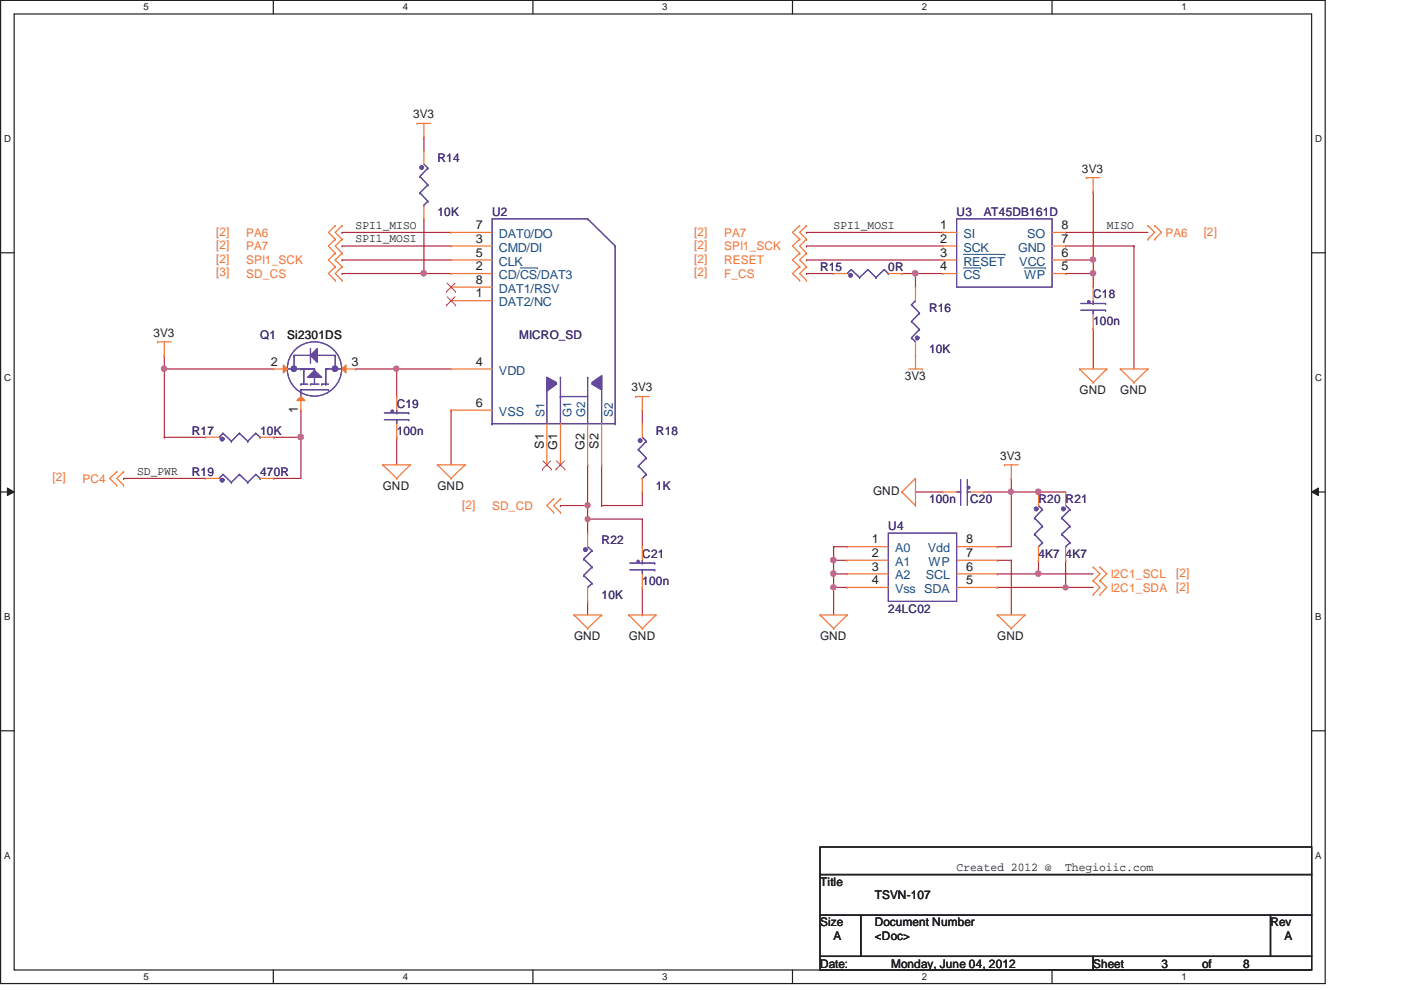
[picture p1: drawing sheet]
<svg xmlns="http://www.w3.org/2000/svg" width="297mm" height="210mm" viewBox="0 0 297 210" stroke-linecap="round" stroke-linejoin="round" font-family="sans-serif">
<path d="M.1 .1h280.9v208.4h-280.9zM3 3h275.1v202.7h-275.1z" fill="none" stroke="#221f20" stroke-width=".25"/>
<g fill="#fff">
<path d="M30.4 .4h1.1v2.3h-1.1z"/>
<path d="M30.4 206h1.1v2.3h-1.1z"/>
</g>
<path d="M58 .1v2.9M58 205.7v2.8" fill="none" stroke="#221f20" stroke-width=".25"/>
<g fill="#fff">
<path d="M85.4 .4h1.1v2.3h-1.1z"/>
<path d="M85.4 206h1.1v2.3h-1.1z"/>
</g>
<path d="M113 .1v2.9M113 205.7v2.8" fill="none" stroke="#221f20" stroke-width=".25"/>
<g fill="#fff">
<path d="M140.4 .4h1.1v2.3h-1.1z"/>
<path d="M140.4 206h1.1v2.3h-1.1z"/>
</g>
<path d="M168 .1v2.9M168 205.7v2.8" fill="none" stroke="#221f20" stroke-width=".25"/>
<g fill="#fff">
<path d="M195.5 .4h1.1v2.3h-1.1z"/>
<path d="M195.5 206h1.1v2.3h-1.1z"/>
</g>
<path d="M223.1 .1v2.9M223.1 205.7v2.8" fill="none" stroke="#221f20" stroke-width=".25"/>
<g fill="#fff">
<path d="M250.5 .4h1.1v2.3h-1.1z"/>
<path d="M250.5 206h1.1v2.3h-1.1z"/>
<path d="M.9 28.3h1.4v2.3h-1.4z"/>
<path d="M278.9 28.3h1.4v2.3h-1.4z"/>
<path d="M.9 78.9h1.4v2.3h-1.4z"/>
<path d="M278.9 78.9h1.4v2.3h-1.4z"/>
</g>
<path d="M.1 53.6h2.9M278.1 53.6h2.9" fill="none" stroke="#221f20" stroke-width=".25"/>
<g fill="#fff">
<path d="M.9 129.6h1.3v2.3h-1.3z"/>
<path d="M278.9 129.6h1.3v2.3h-1.3z"/>
</g>
<path d="M.1 104.3h2.9M278.1 104.3h2.9" fill="none" stroke="#221f20" stroke-width=".25"/>
<path d="M1.6 103.5l1.4 .8-1.4 .8z" fill="#221f20"/>
<path d="M1.6 103.5l1.4 .8-1.4 .8z" fill="none" stroke="#221f20" stroke-width=".21"/>
<path d="M278.1 104.3l1.4-.8v1.6z" fill="#221f20"/>
<path d="M278.1 104.3l1.4-.8v1.6z" fill="none" stroke="#221f20" stroke-width=".21"/>
<g fill="#fff">
<path d="M.9 180.3h1.3v2.2h-1.3z"/>
<path d="M278.9 180.3h1.2v2.2h-1.2z"/>
</g>
<path d="M.1 154.9h2.9M278.1 154.9h2.9" fill="none" stroke="#221f20" stroke-width=".25"/>
<path d="M84.1 78.2h.1M84.1 78.2h11.5" fill="none" stroke="#b02a42" stroke-width=".25"/>
<circle cx="84" cy="78.2" r=".54" fill="#cd6eab"/>
<circle cx="84" cy="78.2" r=".54" fill="none" stroke="#cd6eab" stroke-width=".25"/>
<path d="M34.8 78.2h.1M34.8 78.2v14.5M75.4 78.2h.1M75.4 78.2h8.7M84.1 78.2h.1M84.1 78.2v5.9M34.8 92.7h.1M34.8 92.7h8.8M84.1 92.7h.1M84.1 92.7v5.9M95.6 87h.1M95.6 87v11.6" fill="none" stroke="#b02a42" stroke-width=".25"/>
<circle cx="34.8" cy="78.2" r=".57" fill="#cd6eab"/>
<circle cx="34.8" cy="78.2" r=".57" fill="none" stroke="#cd6eab" stroke-width=".25"/>
<path d="M34.8 78.2h.1M34.8 78.2h23.2M58 92.7h.1M58 92.7h5.8M63.8 87h.1M63.8 92.7h.1M63.8 87v14.4h-5.8M58 101.4h.1" fill="none" stroke="#b02a42" stroke-width=".25"/>
<circle cx="63.7" cy="92.7" r=".57" fill="#cd6eab"/>
<circle cx="63.7" cy="92.7" r=".57" fill="none" stroke="#cd6eab" stroke-width=".25"/>
<path d="M72.5 55.1h.1M72.5 52.2h.1M72.5 49.3h.1M72.5 55.1h23.1M72.5 52.2h23.1M72.5 49.3h23.1M89.9 58h.1M89.9 58h5.7M26.2 101.4h.1M26.2 101.4h17.4" fill="none" stroke="#b02a42" stroke-width=".25"/>
<circle cx="89.8" cy="57.9" r=".57" fill="#cd6eab"/>
<circle cx="89.8" cy="57.9" r=".57" fill="none" stroke="#cd6eab" stroke-width=".25"/>
<g fill="none" stroke="#b02a42" stroke-width=".25">
<path d="M89.9 29h.1M89.9 29v2.9M72.5 58h.1M89.9 46.4h.1M89.9 46.4v11.6h-17.4M194.1 58h.1M194.1 58h5.8M194.1 58v2.9M34.8 75.4h.1M34.8 75.4v2.8M124.6 98.6h.1M124.6 98.6v8.6h-5.8"/>
<path d="M136.2 87h.1M136.2 87v2.8M118.8 107.2h.1M124.6 110.1h.1M124.6 110.1v2.9M136.2 104.3h.1M136.2 104.3v2.9M124.6 127.5h.1M124.6 127.5v2.9"/>
</g>
<circle cx="194" cy="57.9" r=".57" fill="#cd6eab"/>
<circle cx="194" cy="57.9" r=".57" fill="none" stroke="#cd6eab" stroke-width=".25"/>
<g fill="none" stroke="#b02a42" stroke-width=".25">
<path d="M171 58h.1M171 55.1h.1M171 49.3h.1M171 52.2h.1M171 58h5.7M171 55.1h28.9M171 49.3h28.9M171 52.2h28.9M225.9 49.3h.1M225.9 58h.1M225.9 55.1h.1M225.9 58h5.9"/>
<path d="M225.9 55.1h5.9M225.9 49.3h17.5M231.8 58h.1M231.8 58v2.9M127.5 98.6h.1M127.5 98.6v8.6M127.5 107.2h.1M127.5 107.2h8.7"/>
</g>
<circle cx="231.7" cy="55" r=".55" fill="#cd6eab"/>
<circle cx="231.7" cy="55" r=".55" fill="none" stroke="#cd6eab" stroke-width=".25"/>
<path d="M231.8 55.1h.1M231.8 55.1v2.9" fill="none" stroke="#b02a42" stroke-width=".25"/>
<circle cx="231.7" cy="57.9" r=".57" fill="#cd6eab"/>
<circle cx="231.7" cy="57.9" r=".57" fill="none" stroke="#cd6eab" stroke-width=".25"/>
<path d="M225.9 52.2h.1M225.9 52.2h14.5M231.8 40.6h.1M231.8 40.6v14.5M240.4 52.2h.1M240.4 52.2v26M231.8 69.6h.1M231.8 69.6v8.6M176.7 124.5h.1M176.7 124.5v5.9" fill="none" stroke="#b02a42" stroke-width=".25"/>
<circle cx="176.7" cy="124.5" r=".55" fill="#cd6eab"/>
<circle cx="176.7" cy="124.5" r=".55" fill="none" stroke="#cd6eab" stroke-width=".25"/>
<path d="M176.7 115.9h.1M176.7 118.8h.1M176.7 115.9h2.9M176.7 118.8h2.9M176.7 115.9v5.8M176.7 121.7h.1M176.7 121.7h2.9" fill="none" stroke="#b02a42" stroke-width=".25"/>
<circle cx="176.7" cy="118.7" r=".57" fill="#cd6eab"/>
<circle cx="176.7" cy="118.7" r=".57" fill="none" stroke="#cd6eab" stroke-width=".25"/>
<path d="M176.7 124.5h.1M176.7 121.7h.1M176.7 124.5h2.9M176.7 121.7v2.8" fill="none" stroke="#b02a42" stroke-width=".25"/>
<circle cx="176.7" cy="121.6" r=".57" fill="#cd6eab"/>
<circle cx="176.7" cy="121.6" r=".57" fill="none" stroke="#cd6eab" stroke-width=".25"/>
<path d="M211.5 118.8h.1M211.5 118.8h2.9M214.4 118.8h.1M214.4 104.3h.1M214.4 104.3v11.6M214.4 118.8v11.6" fill="none" stroke="#b02a42" stroke-width=".25"/>
<circle cx="214.3" cy="104.3" r=".54" fill="#cd6eab"/>
<circle cx="214.3" cy="104.3" r=".54" fill="none" stroke="#cd6eab" stroke-width=".25"/>
<path d="M211.5 115.9h.1M211.5 115.9h2.9M220.2 104.3h.1M220.2 104.3h5.7M220.2 121.7h.1M220.2 121.7h11.6M225.9 124.5h.1M225.9 124.5h5.9" fill="none" stroke="#b02a42" stroke-width=".25"/>
<circle cx="220.1" cy="104.3" r=".57" fill="#cd6eab"/>
<circle cx="220.1" cy="104.3" r=".57" fill="none" stroke="#cd6eab" stroke-width=".25"/>
<path d="M214.4 104.3h.1M214.4 101.4h.1M214.4 104.3h5.8M214.4 101.4v2.9M220.2 118.8h.1M220.2 118.8v2.9" fill="none" stroke="#b02a42" stroke-width=".25"/>
<circle cx="220.1" cy="121.6" r=".57" fill="#cd6eab"/>
<circle cx="220.1" cy="121.6" r=".57" fill="none" stroke="#cd6eab" stroke-width=".25"/>
<path d="M225.9 118.8h.1M225.9 118.8v5.7" fill="none" stroke="#b02a42" stroke-width=".25"/>
<circle cx="225.9" cy="124.5" r=".52" fill="#cd6eab"/>
<circle cx="225.9" cy="124.5" r=".52" fill="none" stroke="#cd6eab" stroke-width=".25"/>
<g fill="none" stroke="#b02a42" stroke-width=".25">
<path d="M191.2 58h.1M191.2 58h2.9M124.6 110.1h.1M124.6 110.1h11.6M136.2 110.1h.1M136.2 110.1v5.8M194.1 104.3h.1M194.1 104.3h5.8M208.6 104.3h.1M208.6 104.3h5.8M211.5 121.7h.1M211.5 124.5h.1"/>
<path d="M211.5 121.7h8.7M211.5 124.5h14.4"/>
</g>
<circle cx="124.6" cy="110.1" r=".52" fill="#cd6eab"/>
<circle cx="124.6" cy="110.1" r=".52" fill="none" stroke="#cd6eab" stroke-width=".25"/>
<path d="M124.6 107.2h.1M124.6 107.2v2.9" fill="none" stroke="#b02a42" stroke-width=".25"/>
<circle cx="124.6" cy="107.1" r=".54" fill="#cd6eab"/>
<circle cx="124.6" cy="107.1" r=".54" fill="none" stroke="#cd6eab" stroke-width=".25"/>
<path d="M136.2 130.4h.1M136.2 124.5v5.9" fill="none" stroke="#b02a42" stroke-width=".25"/>
<g fill="none" stroke="#f27633" stroke-width=".25">
<path d="M88.4 26.2h.1M88.4 26.2h2.9M89.9 29h.1M89.9 26.2v2.8M230.3 37.7h.1M230.3 37.7h2.9M231.8 37.7v2.9M71.1 56.6h.1M71.1 53.7h.1M71.1 50.7h.1M71.1 47.8h.1M71.1 59.4h.1"/>
<path d="M71.1 53.7l-1.5 1.4 1.5 1.5M71.1 47.8l-1.5 1.5 1.5 1.4M71.1 50.7l-1.5 1.5 1.5 1.5M71.1 56.6l-1.5 1.4 1.5 1.4M72.5 56.6h.1M72.5 53.7h.1M72.5 50.7h.1M72.5 47.8h.1M72.5 59.4h.1M72.5 53.7l-1.4 1.4 1.4 1.5M72.5 47.8l-1.4 1.5 1.4 1.4M72.5 50.7l-1.4 1.5 1.4 1.5"/>
<path d="M72.5 56.6l-1.4 1.4 1.4 1.4M169.5 59.4h.1M169.5 56.6h.1M169.5 50.7h.1M169.5 47.8h.1M169.5 53.7h.1M169.5 56.6l-1.5 1.4 1.5 1.4M169.5 47.8l-1.5 1.5 1.5 1.4M169.5 50.7l-1.5 1.5 1.5 1.5M169.5 53.7l-1.5 1.4 1.5 1.5M171 59.4h.1M171 56.6h.1"/>
<path d="M171 50.7h.1M171 47.8h.1M171 53.7h.1M171 56.6l-1.5 1.4 1.5 1.4M171 47.8l-1.5 1.5 1.5 1.4M171 50.7l-1.5 1.5 1.5 1.5M171 53.7l-1.5 1.4 1.5 1.5M231.8 40.6h.1M243.4 50.7h.1M243.4 47.8h.1M243.4 47.8l1.4 1.5-1.4 1.4M244.8 50.7h.1"/>
<path d="M244.8 47.8h.1M244.8 47.8l1.5 1.5-1.5 1.4M33.4 72.5h.1M33.4 72.5h2.9M34.8 75.4h.1M34.8 72.5v2.9M192.7 78.2h2.8M194.1 75.4h.1M194.1 75.4v2.8M195.5 78.2h.1M228.9 78.2h.1M228.9 78.2h5.8"/>
<path d="M228.9 78.2l2.9 2.9M234.7 78.2h.1M234.7 78.2l-2.9 2.9M237.5 78.2h.1M237.5 78.2h5.9M237.5 78.2l2.9 2.9M243.4 78.2h.1M243.4 78.2l-3 2.9M24.8 100h.1M24.8 100l-1.6 1.4 1.6 1.5M26.2 100h.1M26.2 100l-1.4 1.4 1.4 1.5"/>
<path d="M81.2 98.6h.1M81.2 98.6h5.8M81.2 98.6l2.9 2.8M87 98.6h.1M87 98.6l-2.9 2.8M92.8 98.6h.1M92.8 98.6h5.8M92.8 98.6l2.8 2.8M98.6 98.6h.1M98.6 98.6l-3 2.8M134.7 84.1h.1M134.7 84.1h2.9"/>
<path d="M136.2 87h.1M136.2 84.1v2.9M213 98.6h.1M213 98.6h2.9M214.4 98.6v2.8M231.8 81.1h.1M240.4 81.1h.1M24.8 102.9h.1M26.2 102.9h.1M84.1 101.4h.1M95.6 101.4h.1M117.4 108.6h.1"/>
<path d="M117.4 105.8h.1M117.4 105.8l-1.4 1.4 1.4 1.4M118.8 108.6h.1M118.8 105.8h.1M118.8 105.8l-1.4 1.4 1.4 1.4M179.6 115.9h.1M179.6 118.8h.1M179.6 115.9h8.7M179.6 118.8h8.7M191.2 104.3h.1M191.2 104.3l2.9 2.9M194.1 101.4h.1"/>
<path d="M194.1 107.2h.1M194.1 101.4v5.8M194.1 101.4l-2.9 2.9M202.8 115.9h8.7M202.8 118.8h8.7M211.5 118.8h.1M211.5 115.9h.1M214.4 101.4h.1M121.7 130.4h.1M121.7 130.4h5.8M121.7 130.4l2.9 2.9M124.6 133.3h.1"/>
<path d="M127.5 130.4h.1M127.5 130.4l-2.9 2.9M133.3 130.4h.1M133.3 130.4h5.8M133.3 130.4l2.9 2.9M136.2 133.3h.1M139.1 130.4h.1M139.1 130.4l-2.9 2.9M173.9 130.4h.1M173.9 130.4h5.7M173.9 130.4l2.8 2.9M176.7 133.3h.1"/>
<path d="M179.6 130.4h.1M179.6 121.7h.1M179.6 124.5h.1M179.6 130.4l-2.9 2.9M179.6 121.7h8.7M179.6 124.5h8.7M202.8 121.7h8.7M202.8 124.5h8.7M211.5 130.4h.1M211.5 124.5h.1M211.5 121.7h.1M211.5 130.4h5.8"/>
<path d="M211.5 130.4l2.9 2.9M214.4 133.3h.1M217.3 130.4h.1M217.3 130.4l-2.9 2.9M231.8 123.1h.1M231.8 120.2h.1M231.8 126.1h.1M231.8 120.2l1.4 1.5-1.4 1.4M231.8 123.1l1.4 1.4-1.4 1.6M233.2 123.1h.1M233.2 120.2h.1M233.2 126.1h.1"/>
<path d="M233.2 120.2l1.5 1.5-1.5 1.4M233.2 123.1l1.5 1.4-1.5 1.6"/>
</g>
<path d="M173.9 179.6h104.2v5.8h-104.2zM173.9 185.4h104.2v8.7h-104.2zM173.9 194.1h8.6v8.7h-8.6zM182.5 194.1h86.9v8.7h-86.9zM269.4 194.1h8.7v8.7h-8.7zM173.9 202.8h57.9v2.9h-57.9zM231.8 202.8h46.3v2.9h-46.3z" fill="none" stroke="#221f20" stroke-width=".25"/>
<g fill="none" stroke="#63489d" stroke-width=".25">
<path d="M124.6 46.4h.1M124.6 46.4h-20.2v43.4M124.6 46.4l5.8 5.8M130.4 52.2h.1M130.4 52.2v37.6M127.5 79.7h.1M127.5 79.7v10.1M104.4 89.8h.1M104.4 89.8h26M116 80h.1M116 80v9.8M118.8 84.1h.1"/>
<path d="M118.8 80h.1M118.8 80v9.8M118.8 84.1h5.8M124.6 89.8h.1M124.6 80h.1M124.6 80v9.8M130.4 89.8h.1M188.3 113h14.5v14.5h-14.5z"/>
</g>
<path d="M116 80l2 1.1v.4l-2 1.4z" fill-rule="evenodd" fill="#63489d"/>
<path d="M116 80l2 1.1v.4l-2 1.4z" fill="none" stroke="#63489d" stroke-width=".25"/>
<path d="M125.5 81.1l2-1.4v2.9l-2-1.1z" fill-rule="evenodd" fill="#63489d"/>
<g fill="none" stroke="#63489d" stroke-width=".25">
<path d="M124.6 46.4h.1M124.6 46.4h-20.2v43.4M124.6 46.4l5.8 5.8M130.4 52.2h.1M130.4 52.2v37.6M127.5 79.7h.1M127.5 79.7v10.1M104.4 89.8h.1M104.4 89.8h26M116 80h.1M116 80v9.8M118.8 84.1h.1"/>
<path d="M118.8 80h.1M118.8 80v9.8M118.8 84.1h5.8M124.6 89.8h.1M124.6 80h.1M124.6 80v9.8M125.5 81.1l2-1.4v2.9l-2-1.1zM130.4 89.8h.1"/>
</g>
<path d="M116 80l2 1.1v.4l-2 1.4z" fill-rule="evenodd" fill="#63489d"/>
<path d="M116 80l2 1.1v.4l-2 1.4z" fill="none" stroke="#63489d" stroke-width=".25"/>
<path d="M125.5 81.1l2-1.4v2.9l-2-1.1z" fill-rule="evenodd" fill="#63489d"/>
<g fill="none" stroke="#63489d" stroke-width=".25">
<path d="M180.5 57.2h.1M180.5 57.2l-.9 .8M180.5 57.2l1.7 1.6M182.2 58.8h.1M184 57.2h.1M184 57.2l-1.8 1.6M184 57.2l1.7 1.6M185.7 58.8h.1M187.5 57.2h.1M187.5 57.2l-1.8 1.6M187.5 57.2l.8 .8M188.3 58h.1"/>
<path d="M125.5 81.1l2-1.4v2.9l-2-1.1z"/>
</g>
<g fill="none" stroke="#f27633" stroke-width=".25">
<path d="M95.6 58h.1M95.6 52.2h.1M95.6 55.1h.1M95.6 49.3h.1M95.6 58h8.8M95.6 52.2h8.8M95.6 55.1h8.8M95.6 49.3h8.8M95.6 63.8h.1M95.6 78.2h.1M95.6 60.9h.1M95.6 63.8h8.8"/>
<path d="M95.6 78.2h8.8M95.6 60.9h8.8M95.6 87h.1M95.6 87h8.8M116 98.6h.1M116 89.8v8.8M118.8 98.6h.1M118.8 89.8v8.8M124.6 98.6h.1M124.6 89.8v8.8M127.5 98.6h.1M127.5 89.8v8.8"/>
</g>
<g fill="none" stroke="#ab6033" stroke-width=".21">
<path d="M94.7 64.7h.1M94.7 61.8h.1M94.8 62.9l1.8 1.8M94.8 60l1.8 1.8M96.5 62.9l-1.8 1.8M96.5 60l-1.8 1.8M96.6 64.7h.1M96.6 61.8h.1M115 99.5h.1M115.1 97.7l1.8 1.8M116.8 97.7l-1.8 1.8M116.9 99.5h.1"/>
<path d="M117.9 99.5h.1M118 97.7l1.8 1.8M119.7 97.7l-1.8 1.8M119.8 99.5h.1"/>
</g>
<path d="M110.3 56.8h3.6M113.9 56.8h.1" fill="none" stroke="#19508a" stroke-width=".21"/>
<circle cx="180.3" cy="58.4" r=".38" fill="#63489d"/>
<g fill="none" stroke="#63489d" stroke-width=".25">
<path d="M180.5 57.2h.1M180.5 57.2l-.9 .8M180.5 57.2l1.7 1.6M182.2 58.8h.1M184 57.2h.1M184 57.2l-1.8 1.6M184 57.2l1.7 1.6M185.7 58.8h.1M187.5 57.2h.1M187.5 57.2l-1.8 1.6M187.5 57.2l.8 .8M188.3 58h.1"/>
<circle cx="180.3" cy="58.4" r=".38"/>
</g>
<circle cx="180.3" cy="58.4" r=".38" fill="#63489d"/>
<g fill="none" stroke="#63489d" stroke-width=".25">
<path d="M219.3 109.8h.1M219.3 113.3h.1M219.3 109.8l1.7 1.8M219.3 113.3l1.7 1.8M220.2 115.9h.1M220.2 107.2l.8 .8M221 108h.1M221 111.6h.1M221 115.1h.1M221 108l-1.7 1.8M221 111.6l-1.7 1.7M221 115.1l-.8 .8"/>
<circle cx="180.3" cy="58.4" r=".38"/>
</g>
<path d="M176.7 58h.1M176.7 58h2.9M188.3 58h2.9M191.2 58h.1" fill="none" stroke="#f27633" stroke-width=".25"/>
<circle cx="219.7" cy="107.9" r=".38" fill="#63489d"/>
<g fill="none" stroke="#63489d" stroke-width=".25">
<path d="M219.3 109.8h.1M219.3 113.3h.1M219.3 109.8l1.7 1.8M219.3 113.3l1.7 1.8M220.2 115.9h.1M220.2 107.2l.8 .8M221 108h.1M221 111.6h.1M221 115.1h.1M221 108l-1.7 1.8M221 111.6l-1.7 1.7M221 115.1l-.8 .8"/>
<circle cx="219.7" cy="107.9" r=".38"/>
</g>
<circle cx="219.7" cy="107.9" r=".38" fill="#63489d"/>
<g fill="none" stroke="#63489d" stroke-width=".25">
<path d="M202.8 104.3h.9M203.7 106.9h.1M203.7 104.3h.1M203.7 101.7v5.2M205.1 104.3h.1M205.1 106.9h.1M205.1 104.3h.6M205.1 101.7v5.2"/>
<circle cx="219.7" cy="107.9" r=".38"/>
</g>
<path d="M220.2 104.3h.1M220.2 118.8h.1M220.2 104.3v2.9M220.2 115.9v2.9" fill="none" stroke="#f27633" stroke-width=".25"/>
<path d="M205.1 103.2l.3-.1 .2 .3-.2 .2-.2-.1z" fill-rule="evenodd" fill="#63489d"/>
<path d="M202.8 104.3h.9M203.7 106.9h.1M203.7 104.3h.1M203.7 101.7v5.2M205.1 104.3h.1M205.1 106.9h.1M205.1 104.3h.6M205.1 101.7v5.2M205.1 103.2l.3-.1 .2 .3-.2 .2-.2-.1z" fill="none" stroke="#63489d" stroke-width=".25"/>
<path d="M205.1 103.2l.3-.1 .2 .3-.2 .2-.2-.1z" fill-rule="evenodd" fill="#63489d"/>
<g fill="none" stroke="#63489d" stroke-width=".25">
<path d="M123.7 118.5h.1M123.7 118.5l1.8 1.7M124.6 115.9l.9 .9M125.5 116.8h.1M125.5 116.8l-1.8 1.7M205.1 103.2l.3-.1 .2 .3-.2 .2-.2-.1zM123.7 122h.1M123.7 122l1.8 1.7M124.6 124.5h.1M125.5 120.2h.1M125.5 123.7h.1M125.5 120.2l-1.8 1.8"/>
<path d="M125.5 123.7l-.9 .8"/>
</g>
<path d="M199.9 104.3h.1M199.9 104.3h2.9M205.7 104.3h2.9M208.6 104.3h.1" fill="none" stroke="#f27633" stroke-width=".25"/>
<circle cx="124.1" cy="116.5" r=".38" fill="#63489d"/>
<g fill="none" stroke="#63489d" stroke-width=".25">
<path d="M123.7 118.5h.1M123.7 118.5l1.8 1.7M124.6 115.9l.9 .9M125.5 116.8h.1M125.5 116.8l-1.8 1.7M123.7 122h.1M123.7 122l1.8 1.7M124.6 124.5h.1M125.5 120.2h.1M125.5 123.7h.1M125.5 120.2l-1.8 1.8M125.5 123.7l-.9 .8"/>
<circle cx="124.1" cy="116.5" r=".38"/>
</g>
<circle cx="124.1" cy="116.5" r=".38" fill="#63489d"/>
<g fill="none" stroke="#63489d" stroke-width=".25">
<path d="M60.9 78.2h.1M60.9 78.2h5.8M63.8 78.2h.1M64.4 78.6h.1M64.4 78.2h.1M64.4 78.2v3.3M66.7 78.2h.1M66.7 78.2v3.3M69 78.2h.1M69 78.2h3.5M69 78.2v3.3M63.8 81.5h.1"/>
<path d="M63.8 82.6h.1M63.8 81.5h1.4M63.8 82.6v1.5M63.8 82.6h5.8M65.8 81.5h.1M65.8 81.5h1.8M68.2 81.5h.1M68.2 81.5h1.4M69 81.1h.1M69 81.5h.1M69.6 82.6h.1"/>
<circle cx="124.1" cy="116.5" r=".38"/>
</g>
<path d="M124.6 113h.1M124.6 113v2.9M124.6 127.5h.1M124.6 124.5v3" fill="none" stroke="#f27633" stroke-width=".25"/>
<path d="M67.3 73.9v2.9l-1.5-1.4z" fill="#63489d"/>
<path d="M62.4 75.4h.1M62.4 75.4h3.4M62.4 75.4v2.8M65.8 76.8h.1M65.8 73.9v2.9M67.3 73.9v2.9l-1.5-1.4zM67.3 75.4h.1M67.3 75.4h3.8M71.1 75.4h.1M71.1 75.4v2.8" fill="none" stroke="#63489d" stroke-width=".25"/>
<circle cx="62.3" cy="78.2" r=".57" fill="#63489d"/>
<circle cx="62.3" cy="78.2" r=".57" fill="none" stroke="#63489d" stroke-width=".25"/>
<circle cx="71" cy="78.2" r=".57" fill="#63489d"/>
<g fill="none" stroke="#63489d" stroke-width=".25">
<circle cx="66.7" cy="78.2" r="5.8"/>
<circle cx="71" cy="78.2" r=".57"/>
</g>
<path d="M65.2 80l1.5-1.4 1.5 1.4z" fill="#63489d"/>
<g fill="none" stroke="#63489d" stroke-width=".25">
<path d="M60.9 78.2h.1M60.9 78.2h5.8M63.8 78.2h.1M64.4 78.6h.1M64.4 78.2h.1M64.4 78.2v3.3M66.7 78.2h.1M66.7 78.2v3.3M69 78.2h.1M69 78.2h3.5M69 78.2v3.3M63.8 81.5h.1"/>
<path d="M63.8 82.6h.1M63.8 81.5h1.4M63.8 82.6v1.5M63.8 82.6h5.8M65.2 80l1.5-1.4 1.5 1.4zM65.8 81.5h.1M65.8 81.5h1.8M68.2 81.5h.1M68.2 81.5h1.4M69 81.1h.1M69 81.5h.1M69.6 82.6h.1"/>
</g>
<path d="M67.3 73.9v2.9l-1.5-1.4z" fill="#63489d"/>
<path d="M62.4 75.4h.1M62.4 75.4h3.4M62.4 75.4v2.8M65.8 76.8h.1M65.8 73.9v2.9M67.3 73.9v2.9l-1.5-1.4zM67.3 75.4h.1M67.3 75.4h3.8M71.1 75.4h.1M71.1 75.4v2.8" fill="none" stroke="#63489d" stroke-width=".25"/>
<circle cx="62.3" cy="78.2" r=".57" fill="#63489d"/>
<circle cx="62.3" cy="78.2" r=".57" fill="none" stroke="#63489d" stroke-width=".25"/>
<circle cx="71" cy="78.2" r=".57" fill="#63489d"/>
<g fill="none" stroke="#63489d" stroke-width=".25">
<circle cx="66.7" cy="78.2" r="5.8"/>
<circle cx="71" cy="78.2" r=".57"/>
</g>
<path d="M65.2 80l1.5-1.4 1.5 1.4z" fill="#63489d"/>
<path d="M65.2 80l1.5-1.4 1.5 1.4z" fill="none" stroke="#63489d" stroke-width=".25"/>
<path d="M62.9 84.9l.9-.8 .8 .8z" fill="#f27633"/>
<path d="M62.9 84.9l.9-.8 .8 .8zM63.8 87h.1M63.8 84.1v2.9" fill="none" stroke="#f27633" stroke-width=".25"/>
<path d="M72.5 78.2l.9-.8v1.7z" fill="#f27633"/>
<path d="M72.5 78.2l.9-.8v1.7zM72.5 78.2h2.9M75.4 78.2h.1" fill="none" stroke="#f27633" stroke-width=".25"/>
<path d="M60.1 77.4l.8 .8-.8 .9z" fill="#f27633"/>
<g fill="none" stroke="#f27633" stroke-width=".25">
<path d="M199.9 49.3h.1M199.9 52.2h.1M199.9 55.1h.1M199.9 58h.1M199.9 49.3h2.9M199.9 52.2h2.9M199.9 55.1h2.9M199.9 58h2.9M223.1 49.3h2.8M223.1 52.2h2.8M223.1 55.1h2.8M223.1 58h2.8"/>
<path d="M225.9 58h.1M225.9 55.1h.1M225.9 52.2h.1M225.9 49.3h.1M58 78.2h.1M58 78.2h2.9M60.1 77.4l.8 .8-.8 .9z"/>
</g>
<path d="M202.8 46.4h20.3v14.5h-20.3zM81.5 89h5.2M81.5 87.5h5.2M84.1 87.5h.1M84.1 89h.1M84.1 87v.5M84.1 89v.8M86.7 89h.1M86.7 87.5h.1" fill="none" stroke="#63489d" stroke-width=".25"/>
<path d="M204.3 53.9h8.8M204.3 56.8h3.6M207.9 56.8h.1M213.1 53.9h.1M217.1 56.8h4.5M221.6 56.8h.1" fill="none" stroke="#19508a" stroke-width=".21"/>
<path d="M83 87.1l.2-.1 .2 .2-.2 .3-.2-.1z" fill-rule="evenodd" fill="#63489d"/>
<path d="M81.5 89h5.2M81.5 87.5h5.2M83 87.1l.2-.1 .2 .2-.2 .3-.2-.1zM84.1 87.5h.1M84.1 89h.1M84.1 87v.5M84.1 89v.8M86.7 89h.1M86.7 87.5h.1" fill="none" stroke="#63489d" stroke-width=".25"/>
<path d="M83 87.1l.2-.1 .2 .2-.2 .3-.2-.1z" fill-rule="evenodd" fill="#63489d"/>
<path d="M229.2 65.8h5.2M229.2 64.3h5.2M231.8 64.3h.1M231.8 65.8h.1M231.8 63.8v.5M231.8 65.8v.8M234.4 65.8h.1M234.4 64.3h.1M83 87.1l.2-.1 .2 .2-.2 .3-.2-.1z" fill="none" stroke="#63489d" stroke-width=".25"/>
<path d="M84.1 84.1h.1M84.1 92.7h.1M84.1 84.1v2.9M84.1 89.8v2.9" fill="none" stroke="#f27633" stroke-width=".25"/>
<path d="M230.6 63.9l.2-.1 .3 .2-.3 .3-.1-.1z" fill-rule="evenodd" fill="#63489d"/>
<path d="M229.2 65.8h5.2M229.2 64.3h5.2M230.6 63.9l.2-.1 .3 .2-.3 .3-.1-.1zM231.8 64.3h.1M231.8 65.8h.1M231.8 63.8v.5M231.8 65.8v.8M234.4 65.8h.1M234.4 64.3h.1" fill="none" stroke="#63489d" stroke-width=".25"/>
<path d="M230.6 63.9l.2-.1 .3 .2-.3 .3-.1-.1z" fill-rule="evenodd" fill="#63489d"/>
<g fill="none" stroke="#63489d" stroke-width=".25">
<path d="M230.6 63.9l.2-.1 .3 .2-.3 .3-.1-.1zM47.3 91.9h.1M47.3 91.9l-.9 .8M47.3 91.9l1.8 1.7M49.1 93.6h.1M50.8 91.9h.1M50.8 91.9l-1.7 1.7M50.8 91.9l1.7 1.7M52.5 93.6h.1M54.2 91.9h.1M54.2 91.9l-1.7 1.7M54.2 91.9l1 .8"/>
<path d="M55.2 92.7h.1"/>
</g>
<path d="M231.8 60.9h.1M231.8 69.6h.1M231.8 60.9v2.9M231.8 66.6v3" fill="none" stroke="#f27633" stroke-width=".25"/>
<circle cx="47.1" cy="93.1" r=".4" fill="#63489d"/>
<g fill="none" stroke="#63489d" stroke-width=".25">
<path d="M47.3 91.9h.1M47.3 91.9l-.9 .8M47.3 91.9l1.8 1.7M49.1 93.6h.1M50.8 91.9h.1M50.8 91.9l-1.7 1.7M50.8 91.9l1.7 1.7M52.5 93.6h.1M54.2 91.9h.1M54.2 91.9l-1.7 1.7M54.2 91.9l1 .8M55.2 92.7h.1"/>
<circle cx="47.1" cy="93.1" r=".4"/>
</g>
<circle cx="47.1" cy="93.1" r=".4" fill="#63489d"/>
<g fill="none" stroke="#63489d" stroke-width=".25">
<path d="M133.6 119.4h5.2M136.2 119.4h.1M136.2 118.8v.6M138.8 119.4h.1M133.6 120.8h5.2M136.2 120.8h.1M136.2 120.8v.9M138.8 120.8h.1"/>
<circle cx="47.1" cy="93.1" r=".4"/>
</g>
<path d="M43.6 92.7h.1M43.6 92.7h2.8M55.2 92.7h2.8M58 92.7h.1" fill="none" stroke="#f27633" stroke-width=".25"/>
<path d="M135.1 118.9h.3l.1 .1-.2 .3z" fill-rule="evenodd" fill="#63489d"/>
<path d="M133.6 119.4h5.2M135.1 118.9h.3l.1 .1-.2 .3zM136.2 119.4h.1M136.2 118.8v.6M138.8 119.4h.1M133.6 120.8h5.2M136.2 120.8h.1M136.2 120.8v.9M138.8 120.8h.1" fill="none" stroke="#63489d" stroke-width=".25"/>
<path d="M135.1 118.9h.3l.1 .1-.2 .3z" fill-rule="evenodd" fill="#63489d"/>
<g fill="none" stroke="#63489d" stroke-width=".25">
<path d="M135.3 95.3h.1M135.3 98.8h.1M135.3 95.3l1.7 1.8M135.3 98.8l1.7 1.8M136.2 92.7l.8 .9M137 93.6h.1M137 97.1h.1M137 93.6l-1.7 1.7M137 97.1l-1.7 1.7M135.1 118.9h.3l.1 .1-.2 .3zM136.2 101.4h.1M137 100.6h.1"/>
<path d="M137 100.6l-.8 .8"/>
</g>
<path d="M136.2 115.9h.1M136.2 115.9v2.9M136.2 124.5h.1M136.2 121.7v2.8" fill="none" stroke="#f27633" stroke-width=".25"/>
<circle cx="135.7" cy="93.4" r=".38" fill="#63489d"/>
<g fill="none" stroke="#63489d" stroke-width=".25">
<path d="M135.3 95.3h.1M135.3 98.8h.1M135.3 95.3l1.7 1.8M135.3 98.8l1.7 1.8M136.2 92.7l.8 .9M137 93.6h.1M137 97.1h.1M137 93.6l-1.7 1.7M137 97.1l-1.7 1.7M136.2 101.4h.1M137 100.6h.1M137 100.6l-.8 .8"/>
<circle cx="135.7" cy="93.4" r=".38"/>
</g>
<circle cx="135.7" cy="93.4" r=".38" fill="#63489d"/>
<g fill="none" stroke="#63489d" stroke-width=".25">
<path d="M89 37.4h.1M89 37.4l1.7 1.8M89.9 34.8l.8 .8M90.7 35.6h.1M90.7 39.2h.1M90.7 35.6l-1.7 1.8M90.7 39.2l-1.7 1.7M89 40.9h.1M89 40.9l1.7 1.8M89.9 43.5h.1M90.7 42.7h.1M90.7 42.7l-.8 .8"/>
<circle cx="135.7" cy="93.4" r=".38"/>
</g>
<path d="M136.2 89.8h.1M136.2 89.8v2.9M136.2 104.3h.1M136.2 101.4v2.9" fill="none" stroke="#f27633" stroke-width=".25"/>
<circle cx="89.4" cy="35.5" r=".38" fill="#63489d"/>
<g fill="none" stroke="#63489d" stroke-width=".25">
<path d="M89 37.4h.1M89 37.4l1.7 1.8M89.9 34.8l.8 .8M90.7 35.6h.1M90.7 39.2h.1M90.7 35.6l-1.7 1.8M90.7 39.2l-1.7 1.7M89 40.9h.1M89 40.9l1.7 1.8M89.9 43.5h.1M90.7 42.7h.1M90.7 42.7l-.8 .8"/>
<circle cx="89.4" cy="35.5" r=".38"/>
</g>
<circle cx="89.4" cy="35.5" r=".38" fill="#63489d"/>
<g fill="none" stroke="#63489d" stroke-width=".25">
<path d="M225.1 109.8h.1M225.1 113.3h.1M225.1 109.8l1.8 1.8M225.1 113.3l1.8 1.8M225.9 115.9h.1M225.9 107.2l1 .8M226.9 108h.1M226.9 111.6h.1M226.9 115.1h.1M226.9 108l-1.8 1.8M226.9 111.6l-1.8 1.7M226.9 115.1l-1 .8"/>
<circle cx="89.4" cy="35.5" r=".38"/>
</g>
<path d="M89.9 31.9h.1M89.9 31.9v2.9M89.9 46.4h.1M89.9 43.5v2.9" fill="none" stroke="#f27633" stroke-width=".25"/>
<circle cx="225.5" cy="107.9" r=".38" fill="#63489d"/>
<g fill="none" stroke="#63489d" stroke-width=".25">
<path d="M225.1 109.8h.1M225.1 113.3h.1M225.1 109.8l1.8 1.8M225.1 113.3l1.8 1.8M225.9 115.9h.1M225.9 107.2l1 .8M226.9 108h.1M226.9 111.6h.1M226.9 115.1h.1M226.9 108l-1.8 1.8M226.9 111.6l-1.8 1.7M226.9 115.1l-1 .8"/>
<circle cx="225.5" cy="107.9" r=".38"/>
</g>
<circle cx="225.5" cy="107.9" r=".38" fill="#63489d"/>
<g fill="none" stroke="#63489d" stroke-width=".25">
<path d="M47.3 100.6h.1M47.3 100.6l-.9 .8M47.3 100.6l1.8 1.7M49.1 102.3h.1M50.8 100.6h.1M50.8 100.6l-1.7 1.7M50.8 100.6l1.7 1.7M52.5 102.3h.1M54.2 100.6h.1M54.2 100.6l-1.7 1.7M54.2 100.6l1 .8M55.2 101.4h.1"/>
<circle cx="225.5" cy="107.9" r=".38"/>
</g>
<path d="M225.9 104.3h.1M225.9 118.8h.1M225.9 104.3v2.9M225.9 115.9v2.9" fill="none" stroke="#f27633" stroke-width=".25"/>
<circle cx="47.1" cy="101.8" r=".4" fill="#63489d"/>
<g fill="none" stroke="#63489d" stroke-width=".25">
<path d="M47.3 100.6h.1M47.3 100.6l-.9 .8M47.3 100.6l1.8 1.7M49.1 102.3h.1M50.8 100.6h.1M50.8 100.6l-1.7 1.7M50.8 100.6l1.7 1.7M52.5 102.3h.1M54.2 100.6h.1M54.2 100.6l-1.7 1.7M54.2 100.6l1 .8M55.2 101.4h.1"/>
<circle cx="47.1" cy="101.8" r=".4"/>
</g>
<circle cx="47.1" cy="101.8" r=".4" fill="#63489d"/>
<g fill="none" stroke="#63489d" stroke-width=".25">
<path d="M193.3 71.6h.1M193.3 68.2h.1M193.3 64.6h.1M193.3 71.6l.8 .9M193.3 68.2l1.6 1.7M193.3 64.6l1.6 1.8M194.1 63.8h.1M194.1 63.8l-.8 .8M194.9 69.9h.1M194.9 66.4h.1M194.9 69.9l-1.6 1.7M194.9 66.4l-1.6 1.8"/>
<circle cx="47.1" cy="101.8" r=".4"/>
</g>
<path d="M43.6 101.4h.1M43.6 101.4h2.8M55.2 101.4h2.8M58 101.4h.1" fill="none" stroke="#f27633" stroke-width=".25"/>
<circle cx="194.5" cy="71.7" r=".38" fill="#63489d"/>
<g fill="none" stroke="#63489d" stroke-width=".25">
<path d="M193.3 71.6h.1M193.3 68.2h.1M193.3 64.6h.1M193.3 71.6l.8 .9M193.3 68.2l1.6 1.7M193.3 64.6l1.6 1.8M194.1 63.8h.1M194.1 63.8l-.8 .8M194.9 69.9h.1M194.9 66.4h.1M194.9 69.9l-1.6 1.7M194.9 66.4l-1.6 1.8"/>
<circle cx="194.5" cy="71.7" r=".38"/>
</g>
<circle cx="194.5" cy="71.7" r=".38" fill="#63489d"/>
<circle cx="194.5" cy="71.7" r=".38" fill="none" stroke="#63489d" stroke-width=".25"/>
<path d="M194.1 75.4h.1M194.1 60.9h.1M194.1 60.9v2.9M194.1 72.5v2.9" fill="none" stroke="#f27633" stroke-width=".25"/>
<circle cx="84" cy="78.2" r=".54" fill="#cd6eab"/>
<circle cx="84" cy="78.2" r=".54" fill="none" stroke="#cd6eab" stroke-width=".25"/>
<circle cx="34.8" cy="78.2" r=".57" fill="#cd6eab"/>
<circle cx="34.8" cy="78.2" r=".57" fill="none" stroke="#cd6eab" stroke-width=".25"/>
<circle cx="63.7" cy="92.7" r=".57" fill="#cd6eab"/>
<circle cx="63.7" cy="92.7" r=".57" fill="none" stroke="#cd6eab" stroke-width=".25"/>
<circle cx="89.8" cy="57.9" r=".57" fill="#cd6eab"/>
<circle cx="89.8" cy="57.9" r=".57" fill="none" stroke="#cd6eab" stroke-width=".25"/>
<circle cx="194" cy="57.9" r=".57" fill="#cd6eab"/>
<circle cx="194" cy="57.9" r=".57" fill="none" stroke="#cd6eab" stroke-width=".25"/>
<circle cx="231.7" cy="55" r=".55" fill="#cd6eab"/>
<circle cx="231.7" cy="55" r=".55" fill="none" stroke="#cd6eab" stroke-width=".25"/>
<circle cx="231.7" cy="57.9" r=".57" fill="#cd6eab"/>
<circle cx="231.7" cy="57.9" r=".57" fill="none" stroke="#cd6eab" stroke-width=".25"/>
<circle cx="176.7" cy="124.5" r=".55" fill="#cd6eab"/>
<circle cx="176.7" cy="124.5" r=".55" fill="none" stroke="#cd6eab" stroke-width=".25"/>
<circle cx="176.7" cy="118.7" r=".57" fill="#cd6eab"/>
<circle cx="176.7" cy="118.7" r=".57" fill="none" stroke="#cd6eab" stroke-width=".25"/>
<circle cx="176.7" cy="121.6" r=".57" fill="#cd6eab"/>
<circle cx="176.7" cy="121.6" r=".57" fill="none" stroke="#cd6eab" stroke-width=".25"/>
<circle cx="214.3" cy="104.3" r=".54" fill="#cd6eab"/>
<circle cx="214.3" cy="104.3" r=".54" fill="none" stroke="#cd6eab" stroke-width=".25"/>
<circle cx="220.1" cy="104.3" r=".57" fill="#cd6eab"/>
<circle cx="220.1" cy="104.3" r=".57" fill="none" stroke="#cd6eab" stroke-width=".25"/>
<circle cx="220.1" cy="121.6" r=".57" fill="#cd6eab"/>
<circle cx="220.1" cy="121.6" r=".57" fill="none" stroke="#cd6eab" stroke-width=".25"/>
<circle cx="225.9" cy="124.5" r=".52" fill="#cd6eab"/>
<circle cx="225.9" cy="124.5" r=".52" fill="none" stroke="#cd6eab" stroke-width=".25"/>
<circle cx="124.6" cy="110.1" r=".52" fill="#cd6eab"/>
<circle cx="124.6" cy="110.1" r=".52" fill="none" stroke="#cd6eab" stroke-width=".25"/>
<circle cx="124.6" cy="107.1" r=".54" fill="#cd6eab"/>
<circle cx="124.6" cy="107.1" r=".54" fill="none" stroke="#cd6eab" stroke-width=".25"/>
<g font-size="2.6" fill="#221f20">
<text x="100.9" y="51.5">3</text>
<text x="100.9" y="48.6">7</text>
<text x="199.3" y="48.6">1</text>
<text x="199.3" y="51.5">2</text>
<text x="225.1" y="51.5">7</text>
<text x="225.1" y="48.6">8</text>
<text x="100.9" y="57.3">2</text>
<text x="100.9" y="54.4">5</text>
<text x="199.3" y="54.4">3</text>
<text x="199.3" y="57.3">4</text>
<text x="225.1" y="57.3">5</text>
<text x="225.1" y="54.4">6</text>
<text x="100.9" y="63.1">1</text>
<text x="100.9" y="60.2">8</text>
<text x="57.4" y="77.6">2</text>
<text x="74.5" y="77.6">3</text>
<text x="100.9" y="77.6">4</text>
<text x="63.1" y="87.6" transform="rotate(-90 63.1 87.6)">1</text>
<text x="100.9" y="86.3">6</text>
<text x="115.3" y="95.2" transform="rotate(-90 115.3 95.2)">S1</text>
<text x="118.1" y="95.5" transform="rotate(-90 118.1 95.5)">G1</text>
<text x="123.9" y="95.5" transform="rotate(-90 123.9 95.5)">G2</text>
<text x="126.9" y="95.2" transform="rotate(-90 126.9 95.2)">S2</text>
<text x="184.9" y="115.2">1</text>
<text x="184.9" y="118.1">2</text>
<text x="204.8" y="118.1">7</text>
<text x="204.8" y="115.2">8</text>
<text x="184.9" y="121">3</text>
<text x="184.9" y="123.9">4</text>
<text x="204.8" y="123.9">5</text>
<text x="204.8" y="121">6</text>
</g>
<g font-size="2.6" fill="#19508a">
<text x="105.8" y="53.3">CMD/DI</text>
<text x="105.8" y="50.5">DAT0/DO</text>
<text x="204.3" y="50.5">SI</text>
<text x="204.3" y="53.3">SCK</text>
<text x="215.9" y="53.3">GND</text>
<text x="217.8" y="50.5">SO</text>
<text x="105.8" y="59.2">CD/CS/DAT3</text>
<text x="105.8" y="56.3">CLK</text>
<text x="204.3" y="56.3">RESET</text>
<text x="204.3" y="59.2">CS</text>
<text x="216.1" y="56.3">VCC</text>
<text x="217.1" y="59.2">WP</text>
<text x="105.8" y="64.9">DAT2/NC</text>
<text x="105.8" y="62.1">DAT1/RSV</text>
<text x="105.8" y="79.4">VDD</text>
<text x="105.8" y="88.1">VSS</text>
<text x="189.8" y="117.1">A0</text>
<text x="189.8" y="120">A1</text>
<text x="196.7" y="117.1">Vdd</text>
<text x="196.9" y="120">WP</text>
<text x="189.8" y="122.9">A2</text>
<text x="189.8" y="125.7">Vss SDA</text>
<text x="196.3" y="122.9">SCL</text>
</g>
<g font-size="2.5" fill="#221f20">
<text x="87.6" y="25.1">3V3</text>
<text x="229.4" y="36.6">3V3</text>
<text x="75.4" y="48.5">SPI1_MISO</text>
<text x="75.4" y="51.4">SPI1_MOSI</text>
<text x="176.7" y="48.5">SPI1_MOSI</text>
<text x="234.7" y="48.5">MISO</text>
<text x="32.6" y="71.4">3V3</text>
<text x="60.9" y="72">Si2301DS</text>
<text x="133.9" y="83">3V3</text>
<text x="191.8" y="80.6">3V3</text>
<text x="228.9" y="83.5">GND</text>
<text x="237.5" y="83.5">GND</text>
<text x="29.1" y="100.7">SD_PWR</text>
<text x="212" y="97.5">3V3</text>
<text x="81.1" y="103.8">GND</text>
<text x="92.7" y="103.8">GND</text>
<text x="185.1" y="104.9">GND</text>
<text x="121.7" y="135.6">GND</text>
<text x="133.3" y="135.6">GND</text>
<text x="173.9" y="135.6">GND</text>
<text x="211.5" y="135.6">GND</text>
<text x="202.8" y="184.6">Created 2012 @</text>
<text x="225.8" y="184.6">Thegioiic.com</text>
<text x="173.9" y="187.8">Title</text>
<text x="185.5" y="190.7">TSVN-107</text>
<text x="173.9" y="196.4">Size</text>
<text x="185.5" y="196.4">Document Number</text>
<text x="269.4" y="196.4">Rev</text>
<text x="176.7" y="199.3">A</text>
<text x="185.5" y="199.3">&lt;Doc&gt;</text>
<text x="272.3" y="199.3">A</text>
<text x="173.9" y="205.1">Date:</text>
<text x="188.9" y="205.1">Monday, June 04, 2012</text>
<text x="231.8" y="205.1">Sheet</text>
<text x="246.3" y="205.1">3</text>
<text x="254.9" y="205.1">of</text>
<text x="263.6" y="205.1">8</text>
</g>
<g font-size="2.5" fill="#42337d">
<text x="92.7" y="34.3">R14</text>
<text x="92.7" y="45.9">10K</text>
<text x="104.3" y="45.9">U2</text>
<text x="202.8" y="45.9">U3</text>
<text x="208.6" y="45.9">AT45DB161D</text>
<text x="173.9" y="57.5">R15</text>
<text x="188.3" y="57.5">0R</text>
<text x="231.8" y="63.2">C18</text>
<text x="55.2" y="72">Q1</text>
<text x="110.1" y="72">MICRO_SD</text>
<text x="197" y="66.1">R16</text>
<text x="231.8" y="69">100n</text>
<text x="197" y="74.8">10K</text>
<text x="84.1" y="86.4">C19</text>
<text x="40.7" y="92.2">R17</text>
<text x="55.2" y="92.2">10K</text>
<text x="84.1" y="92.2">100n</text>
<text x="139.1" y="92.2">R18</text>
<text x="40.7" y="100.9">R19</text>
<text x="55.2" y="100.9">470R</text>
<text x="139.1" y="103.8">1K</text>
<text x="197" y="106.7">100n</text>
<text x="205.7" y="106.7">C20</text>
<text x="220.2" y="106.7">R20 R21</text>
<text x="188.3" y="112.4">U4</text>
<text x="127.5" y="115.4">R22</text>
<text x="136.2" y="118.3">C21</text>
<text x="220.2" y="118.3">4K7</text>
<text x="225.9" y="118.3">4K7</text>
<text x="136.2" y="124">100n</text>
<text x="127.5" y="126.9">10K</text>
<text x="188.3" y="129.9">24LC02</text>
</g>
<g font-size="2.5" fill="#f27633">
<text x="45.8" y="50">[2]</text>
<text x="45.8" y="52.8">[2]</text>
<text x="52.2" y="50.2">PA6</text>
<text x="52.2" y="53.1">PA7</text>
<text x="147.2" y="50">[2]</text>
<text x="147.2" y="52.8">[2]</text>
<text x="153.5" y="50.2">PA7</text>
<text x="153.5" y="53.1">SPI1_SCK</text>
<text x="247.1" y="50.2">PA6</text>
<text x="255.2" y="50">[2]</text>
<text x="45.8" y="55.7">[2]</text>
<text x="45.8" y="58.6">[3]</text>
<text x="52.2" y="56">SPI1_SCK</text>
<text x="52.2" y="58.9">SD_CS</text>
<text x="147.2" y="58.6">[2]</text>
<text x="147.2" y="55.7">[2]</text>
<text x="153.5" y="58.9">F_CS</text>
<text x="153.5" y="56">RESET</text>
<text x="11.1" y="102">[2]</text>
<text x="17.5" y="102.4">PC4</text>
<text x="98" y="107.9">[2]</text>
<text x="104.3" y="108.1">SD_CD</text>
<text x="235.5" y="122.6">I2C1_SCL</text>
<text x="235.5" y="125.5">I2C1_SDA</text>
<text x="249.4" y="122.3">[2]</text>
<text x="249.4" y="125.2">[2]</text>
</g>
<g font-size="2.5" fill="#19508a">
<text x="115.4" y="88.4" transform="rotate(-90 115.4 88.4)">S1</text>
<text x="121.2" y="88.4" transform="rotate(-90 121.2 88.4)">G1</text>
<text x="124.1" y="88.4" transform="rotate(-90 124.1 88.4)">G2</text>
<text x="129.9" y="88.4" transform="rotate(-90 129.9 88.4)">S2</text>
</g>
<g font-size="2" fill="#221f20">
<text x="30.4" y="2.2">5</text>
<text x="85.4" y="2.2">4</text>
<text x="140.4" y="2.2">3</text>
<text x="195.4" y="2.2">2</text>
<text x="250.5" y="2.2">1</text>
<text x=".9" y="30.1">D</text>
<text x="278.8" y="30.1">D</text>
<text x=".9" y="80.7">C</text>
<text x="278.8" y="80.7">C</text>
<text x=".9" y="131.4">B</text>
<text x="278.8" y="131.4">B</text>
<text x=".9" y="182">A</text>
<text x="278.8" y="182">A</text>
<text x="30.4" y="207.8">5</text>
<text x="85.4" y="207.8">4</text>
<text x="140.4" y="207.8">3</text>
<text x="195.4" y="207.8">2</text>
<text x="250.5" y="207.8">1</text>
</g>
</svg>
